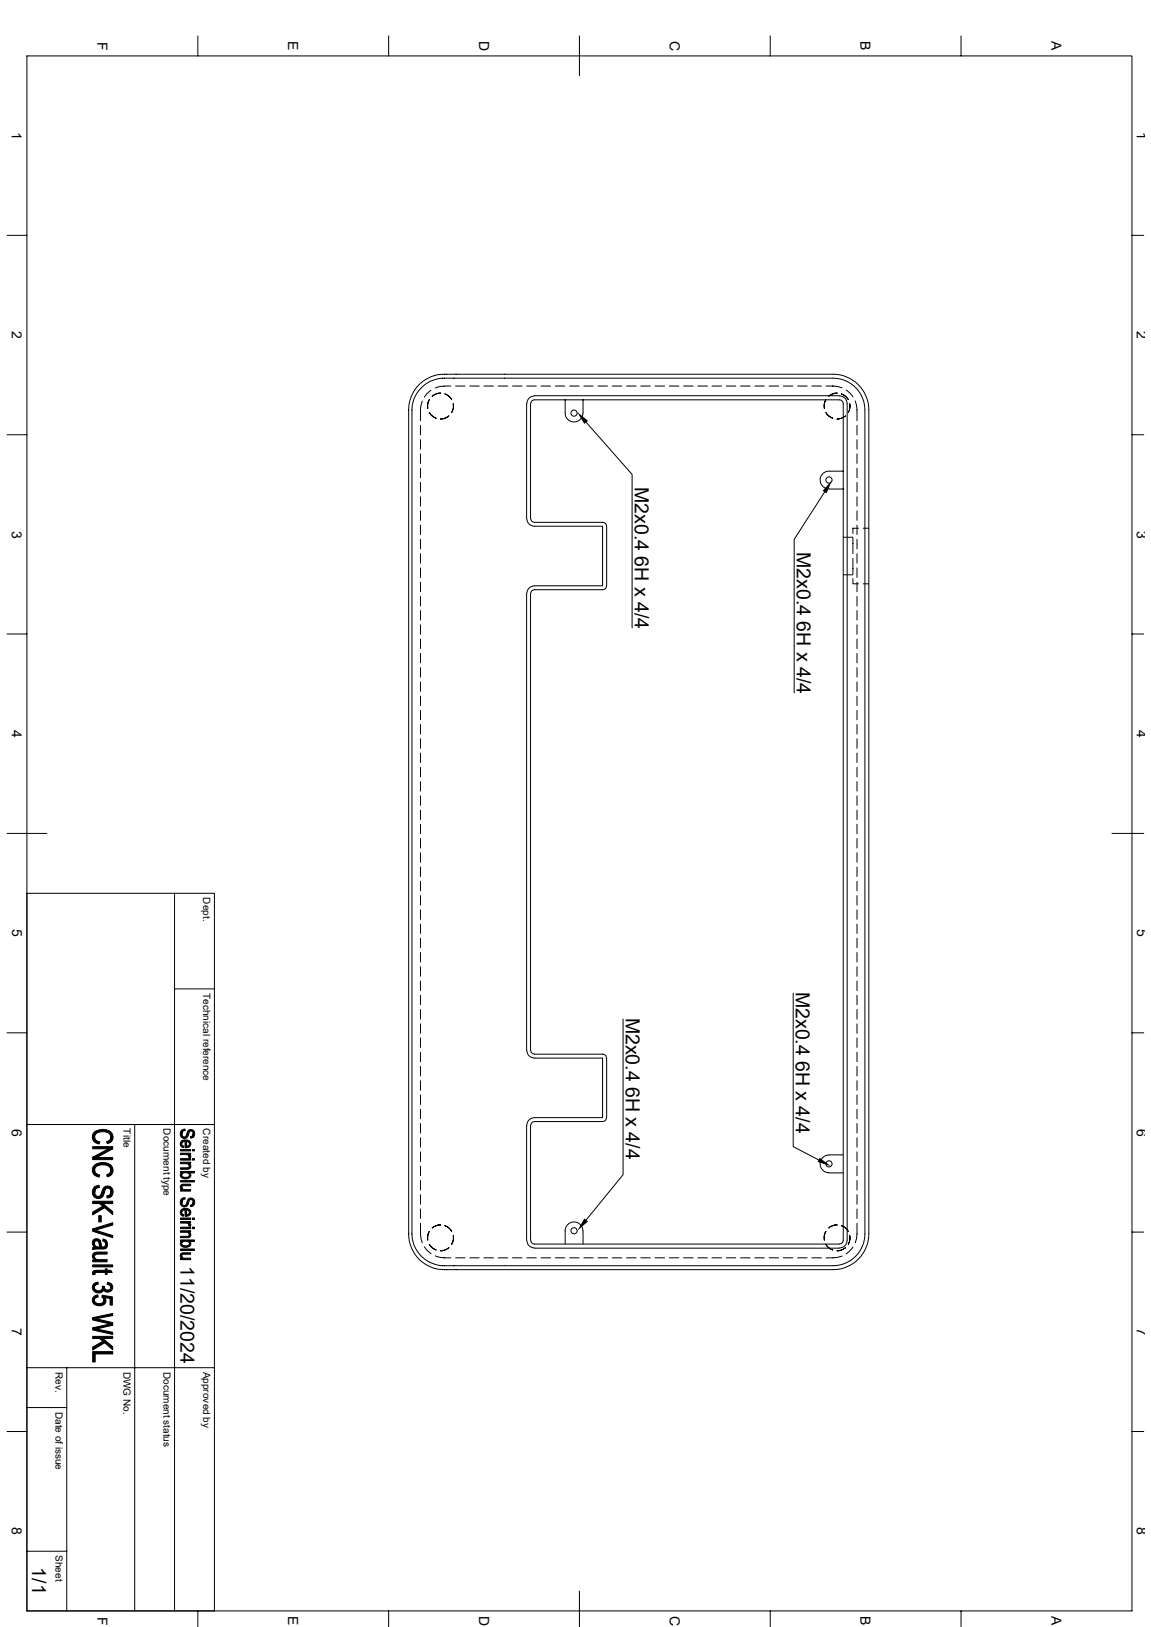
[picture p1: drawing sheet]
<svg xmlns="http://www.w3.org/2000/svg" width="297mm" height="420mm" viewBox="0 0 297 420" stroke-linecap="round" stroke-linejoin="round" font-family="sans-serif">
<g fill="none" stroke="#000" stroke-width=".26">
<path d="M6.9 14.4h285.2v401.4h-285.2zM51.1 9.3v5.1M100.3 9.3v5.1M149.5 9.3v10.3M198.8 9.3v5.1M248 9.3v5.1M1.8 60.7h5.1M292.1 60.7h3M108.2 99.2a9.1 9.1 0 0 1 6.5-2.6h100.3a9.3 9.3 0 0 1 9.2 9.2v212.7a9.3 9.3 0 0 1-9.2 9.2h-97.3a15.2 15.2 0 0 1-6.4-.6 9.2 9.2 0 0 1-5.8-8.6v-212.7a9.3 9.3 0 0 1 2.7-6.6zM116.3 99.7h-2.3l-1.7 .5M117.6 99.7h2.4M121.2 99.7h2.5"/>
<path d="M124.9 99.7h2.4M128.6 99.7h2.4M132.2 99.7h2.5M135.9 99.7h2.5M139.6 99.7h2.5M143.3 99.7h2.5M147 99.7h2.4M150.7 99.7h2.4M154.3 99.7h2.5M158 99.7h2.4M161.7 99.7h2.4M165.4 99.7h2.4"/>
<path d="M169 99.7h2.5M172.7 99.7h2.5M176.4 99.7h2.5M180.1 99.7h2.4M183.7 99.7h2.5M187.4 99.7h2.5M191.1 99.7h2.4M194.8 99.7h2.4M198.5 99.7h2.4M202.1 99.7h2.5M205.8 99.7h2.5M209.5 99.7h2.5"/>
<path d="M213.1 99.7h2.5l1.7 .4M1.8 112.2h5.1M108.5 109.8v2.5M108.5 113.5v2.5M108.5 117.2v2.4M108.5 100.3a8.4 8.4 0 0 1 5.7-2.7h100.8a8.2 8.2 0 0 1 8.2 8.2v212.7a8.2 8.2 0 0 1-8.2 8.2h-97.9a11 11 0 0 1-6-.8 8.3 8.3 0 0 1-4.8-7.4v-212.7a7.7 7.7 0 0 1 2.2-5.5zM109 103.5l-.5 1.7v3.4M110.8 103.2l-.4 .8v1.4v-.1a2.84 2.84 0 0 1 .4-2.1zM111.2 100.8l-1.1 .9-.6 .8M111.5 102.3l.9-.6 1.3-.2a3.3 3.3 0 0 0-2.2 .8M112.5 107.9a3.2 3.2 0 0 1-1.7-1.4l.8 .9 1 .5M113.7 108.2l.9-.2 1.1-.6a3.1 3.1 0 0 1-2 .8z"/>
<path d="M114.8 101.7l.7 .3 1 1.1-.5-.7-1.2-.7M116.9 104.2a3.3 3.3 0 0 1-.3 2.3 3 3 0 0 0 .4-2.3M135.9 104.2v29.6M136.9 104.2v29.6M136.9 104.2l.3-.7 .8-.3h78.6l.7 .3 .3 .7-.1 216.4-.4 .4-.5 .1h-78.6l-.8-.3-.3-.7M138 102.2h78.6M138 102.2a2.02 2.02 0 0 0-2.1 2M145.8 103.2v3.4a2.29 2.29 0 0 0 2.3 2.3 2.29 2.29 0 0 0 2.3-2.3l.1-3.4M151.3 109l11.8 13.5v39.6M213.1 103.2a2.77 2.77 0 0 0-.4 2.2v-.1a2.84 2.84 0 0 1 .4-2.1M213.1 106.5a3.1 3.1 0 0 0 1.8 1.4 3.2 3.2 0 0 1-1.8-1.4M213.9 102.3a3.3 3.3 0 0 1 2.1-.8 3.3 3.3 0 0 0-2.1 .8z"/>
<path d="M216 108.2h.1M216.6 102.2a2.02 2.02 0 0 1 2 2v215.9a2.02 2.02 0 0 1-2 2.1h-78.6a2.1 2.1 0 0 1-2.1-2.1M217.1 101.7l1.2 .7 .6 .7-.6-.7-1.2-.7M218.1 107.4l-1.2 .6-.9 .2M218.2 107.4l-1.2 .6-1 .2M218.4 100.7l.9 .8 .8 .9M219.3 104.2a3 3 0 0 1-.4 2.3l.4-1.2zM220.7 103.5l.4 1.7v3.4M221.1 109.8v2.5M221.1 113.5v2.5M221.1 117.2v2.4M292.1 112.2h3"/>
<path d="M108.5 120.9v2.4M108.5 124.5v2.5M108.5 128.2v2.4M108.5 131.9v2.4M108.5 135.6v2.4M108.5 139.2v2.5M135.9 133.8a2.02 2.02 0 0 0 2.1 2h17.5v15.4h-17.5a2.02 2.02 0 0 0-2.1 2M136.9 133.8l.3 .7 .8 .3h17.5l.7 .3 .3 .7M156.5 135.8v15.4M212.8 127l-7.9 12.2v39.7M213.9 126.2h3.7M217.6 121.6h-3.4a2.3 2.3 0 0 0-2.6 2.2 2.3 2.3 0 0 0 2.3 2.4"/>
<path d="M217.6 138.7h2.5M220.1 138.9v4M221.1 120.9v2.4M221.1 124.5v2.5M221.1 128.2v2.4M221.1 131.9v2.4M221.1 135.6v2.4M221.1 139.2v2.5M221.5 136.4h-1.4v1.3M222.8 136.4h1.4M108.5 142.9v2.5M108.5 146.6v2.5"/>
<path d="M108.5 150.3v2.4M108.5 154v2.4M108.5 157.6v2.5M135.9 153.2v117.9M136.9 153.2v117.9M156.5 151.2l-.3 .7-.7 .3h-17.5l-.8 .3-.3 .7M217.6 148.4h2.5M220.1 149.4v1.3h1.4M220.1 144.1v4M221.1 142.9v2.5M221.1 146.6v2.5M221.1 150.3v2.4"/>
<path d="M221.1 154v2.4M221.1 157.6v2.5M222.8 150.7h1.4M1.8 163.7h5.1M108.5 161.3v2.4M108.5 165v2.4M108.5 168.7v2.4M108.5 172.3v2.5M108.5 176v2.5M108.5 179.7v2.5M221.1 161.3v2.4M221.1 165v2.4"/>
<path d="M221.1 168.7v2.4M221.1 172.3v2.5M221.1 176v2.5M221.1 179.7v2.5M292.1 163.7h3M108.5 183.4v2.4M108.5 187v2.5M108.5 190.7v2.5M108.5 194.4v2.4M108.5 198.1v2.4M221.1 183.4v2.4M221.1 187v2.5"/>
<path d="M221.1 190.7v2.5M221.1 194.4v2.4M221.1 198.1v2.4M1.8 215.1h10.3M108.5 201.8v2.4M108.5 205.4v2.5M108.5 209.1v2.5M108.5 212.8v2.4M108.5 216.5v2.4M221.1 201.8v2.4M221.1 205.4v2.5M221.1 209.1v2.5"/>
<path d="M221.1 212.8v2.4M221.1 216.5v2.4M286.9 215.1h8.2M6.9 230.6h48.4v185.2M45 230.6v185.2M108.5 220.1v2.5M108.5 223.8v2.5M108.5 227.5v2.5M108.5 231.2v2.4M108.5 234.9v2.4M108.5 238.5v2.5M221.1 220.1v2.5"/>
<path d="M221.1 223.8v2.5M221.1 227.5v2.5M221.1 231.2v2.4M221.1 234.9v2.4M221.1 238.5v2.5M45 255.3h10.3M108.5 242.2v2.4M108.5 245.9v2.4M108.5 249.6v2.4M108.5 253.2v2.5M108.5 256.9v2.5M204.7 256.4v39.6l6.5 3.4"/>
<path d="M221.1 242.2v2.4M221.1 245.9v2.4M221.1 249.6v2.4M221.1 253.2v2.5M221.1 256.9v2.5M1.8 266.6h5.1M108.5 260.6v2.5M108.5 264.3v2.4M108.5 267.9v2.5M108.5 271.6v2.5M108.5 275.3v2.4M108.5 279v2.4"/>
<path d="M135.9 271.1a2.02 2.02 0 0 0 2.1 2h17.5v15.4h-17.5a2.02 2.02 0 0 0-2.1 2M136.9 271.1l.3 .7 .8 .3h17.5l.7 .3 .3 .7M156.5 273.1v15.4M160.8 263.1v40.1l-9.5 11.7M221.1 260.6v2.5M221.1 264.3v2.4M221.1 267.9v2.5M221.1 271.6v2.5M221.1 275.3v2.4M221.1 279v2.4M292.1 266.6h3M6.9 290.3h48.4"/>
<path d="M34.8 290.3v125.5M108.5 282.7v2.4M108.5 286.3v2.5M108.5 290v2.5M108.5 293.7v2.4M108.5 297.3v2.5M135.9 290.5v29.6M136.9 290.5v29.6M156.5 288.5l-.3 .7-.7 .3h-17.5l-.8 .3-.3 .7M213.9 298.1h3.7M213.9 298.2a2.29 2.29 0 0 0-2.3 2.2 2.29 2.29 0 0 0 2.3 2.3l3.7 .1M221.1 282.7v2.4"/>
<path d="M221.1 286.3v2.5M221.1 290v2.5M221.1 293.7v2.4M221.1 297.3v2.5M1.8 318.1h5.1M108.5 315.8v3.3l.5 1.7M108.5 301v2.5M108.5 304.7v2.5M108.5 308.4v2.5M108.5 312.1v2.4M110.8 317.9l-.4 .8v1.4v-.1a2.84 2.84 0 0 1 .4-2.1zM111.5 317l.9-.6 1.3-.2a3.3 3.3 0 0 0-2.2 .8"/>
<path d="M114.8 316.4a2.72 2.72 0 0 1 1.7 1.4l-1-1.1-.7-.3M116.9 318.9a3.3 3.3 0 0 1-.3 2.3 3 3 0 0 0 .4-2.3M213.1 317.9a2.77 2.77 0 0 0-.4 2.2v-.1a2.84 2.84 0 0 1 .4-2.1M214.2 316.7l1.1-.5h.7a3.3 3.3 0 0 0-2.1 .8zM217.1 316.4a2.89 2.89 0 0 1 1.8 1.4l-1.1-1.1-.7-.3M219.3 318.9a3 3 0 0 1-.4 2.3l.4-1.2zM221.1 315.8v3.3l-.4 1.7M221.1 301v2.5M221.1 304.7v2.5M221.1 308.4v2.5M221.1 312.1v2.4M292.1 318.1h3"/>
<path d="M109.5 321.9l.8 .9 1 .8M112.3 324.2l1.7 .5h2.3M112.5 322.7a3.2 3.2 0 0 1-1.7-1.5l.8 1 1 .5M113.7 322.9l.9-.2 1.1-.5a3.1 3.1 0 0 1-2 .7zM117.6 324.7h2.4M121.2 324.7h2.5M124.9 324.7h2.4M128.6 324.7h2.4M132.2 324.7h2.5M135.9 324.7h2.5M139.6 324.7h2.5M143.3 324.7h2.5"/>
<path d="M145.8 321.1v-3.4a2.29 2.29 0 0 1 2.3-2.3 2.29 2.29 0 0 1 2.3 2.3l.1 3.4M147 324.7h2.4M150.7 324.7h2.4M154.3 324.7h2.5M158 324.7h2.4M161.7 324.7h2.4M165.4 324.7h2.4M169 324.7h2.5M172.7 324.7h2.5M176.4 324.7h2.5M180.1 324.7h2.4M183.7 324.7h2.5"/>
<path d="M187.4 324.7h2.5M191.1 324.7h2.4M194.8 324.7h2.4M198.5 324.7h2.4M202.1 324.7h2.5M205.8 324.7h2.5M209.5 324.7h2.5M213.1 321.2a3.1 3.1 0 0 0 1.8 1.5 3.2 3.2 0 0 1-1.8-1.5M216 322.9h.1M217.3 324.2l-1.7 .5h-2.5M218.1 322.1l-1.2 .6-.9 .2M218.2 322.1l-1.2 .6-1 .2"/>
<path d="M220.1 321.9l-.6 .8-1.1 .9M6.9 353.1h48.4M17.2 353.1v62.7M1.8 369.5h5.1M6.9 363.3h10.3M292.1 369.5h3M6.9 400.4h10.3M51.1 415.8v4.1M100.3 415.8v4.1M149.5 410.7v9.2M198.8 415.8v4.1M248 415.8v4.1"/>
<circle cx="148.1" cy="106.6" r=".8"/>
<circle cx="213.9" cy="123.9" r=".8"/>
<circle cx="148.1" cy="317.7" r=".8"/>
<circle cx="213.9" cy="300.4" r=".8"/>
</g>
<g fill="#000" stroke="#000" stroke-width=".26">
<path d="M24.4 293.5a1.3 1.3 0 0 0 1.3 1.2l-.1 .6-1.2-.5z" fill-rule="evenodd"/>
<path d="M28.6 293.5v1.3l-.9 .4-.2-.5 .9-.5z" fill-rule="evenodd"/>
<path d="M23.9 298.7l5.2 .1v.5h-5.2z" fill-rule="evenodd"/>
<path d="M23.9 296h5.2v.5h-5.2z" fill-rule="evenodd"/>
<path d="M23.9 298.7l4.1-2.2h1.1l-4.1 2.3z" fill-rule="evenodd"/>
<path d="M24.3 292.3l1.4-.7h1.3a1.91 1.91 0 0 1 1.9 1.1 1.91 1.91 0 0 1-.3 2.1v-1.3a1.62 1.62 0 0 0-2.1-1.4 1.73 1.73 0 0 0-2.1 1.4l-.1 1.2a1.74 1.74 0 0 1 0-2.4z" fill-rule="evenodd"/>
<path d="M46.8 294.6l.1 .9 .5 .4v.3a.97 .97 0 0 1-.9-.6 .97 .97 0 0 1 .3-1z" fill-rule="evenodd"/>
<path d="M46.9 291.7l.9-.2v.3a.8 .8 0 0 0-.9 .9z" fill-rule="evenodd"/>
<path d="M46.9 294.5l1.3-.2 .7 .3v.7l-.2-.4-.6-.3v1.6l-.3 .1v-1.7l-.7 .2-.2 .5z" fill-rule="evenodd"/>
<path d="M46.6 296.8h2.6v.3h-2.6z" fill-rule="evenodd"/>
<path d="M46.6 299.1h2.6v.4h-2.6z" fill-rule="evenodd"/>
<path d="M46.6 297.7h2.6v.3h-.4v.5l-.4-.4-1.8-.1z" fill-rule="evenodd"/>
<path d="M48.1 294.6v1.3h.2l.6-.4v-.9a.96 .96 0 0 1 .3 1.1 .96 .96 0 0 1-1.1 .5z" fill-rule="evenodd"/>
<path d="M48.8 298l.4 .4-.1 .5-.4-.2z" fill-rule="evenodd"/>
<path d="M49.8 292.7v.9l-.7 .2v-.4l.6-.2z" fill-rule="evenodd"/>
<path d="M49.7 296.8h.5v.3h-.5z" fill-rule="evenodd"/>
<path d="M49.7 299.1h.5v.4h-.5z" fill-rule="evenodd"/>
<path d="M46.9 291.8v.9a.65 .65 0 0 0 .7 .8 .65 .65 0 0 0 .6-.8l.1-.1a1.05 1.05 0 0 1 1.6-.8 1.05 1.05 0 0 1-.1 1.8v-.9a.57 .57 0 0 0-.6-.7 .57 .57 0 0 0-.5 .7l-.2 .5a1.12 1.12 0 0 1-1.7 .4 1.12 1.12 0 0 1 0-1.8z" fill-rule="evenodd"/>
<path d="M25.5 313.8h.6v1.6h-.6z" fill-rule="evenodd"/>
<path d="M24.4 306.4l1.2-.4 .1 .5a1.1 1.1 0 0 0-1.2 1.3z" fill-rule="evenodd"/>
<path d="M24.4 302a1.3 1.3 0 0 0 1.3 1.3l-.1 .6-1.2-.5z" fill-rule="evenodd"/>
<path d="M23.9 312.9l2.6-1.5 .5 .3-3.1 1.9z" fill-rule="evenodd"/>
<path d="M28.6 302.1v1.3l-.9 .4-.2-.6 .9-.5z" fill-rule="evenodd"/>
<path d="M28.6 307.7v1.2l-1 .3v-.5l.7-.3z" fill-rule="evenodd"/>
<path d="M25.7 310.7h.8l2.6 2.1v.7z" fill-rule="evenodd"/>
<path d="M23.9 310.1h5.2v.6h-5.2z" fill-rule="evenodd"/>
<path d="M23.9 317.2l5.2 1.7v.6l-5.2-1.7z" fill-rule="evenodd"/>
<path d="M23.9 317.2l5.2-1.6v.6l-4.3 1.3z" fill-rule="evenodd"/>
<path d="M24.3 300.8l1-.5 1.7-.2a1.91 1.91 0 0 1 1.9 1.1 1.91 1.91 0 0 1-.3 2.2v-1.3a2.06 2.06 0 0 0-2.9-1.3 1.3 1.3 0 0 0-1.3 1.2l-.1 1.3a1.74 1.74 0 0 1 0-2.5z" fill-rule="evenodd"/>
<path d="M24.4 306.4l.1 1.4a.9 .9 0 0 0 .8 1 .9 .9 0 0 0 .9-1 1.5 1.5 0 0 1 1-1.5 1.5 1.5 0 0 1 1.7 .4 1.67 1.67 0 0 1-.3 2.2v-1.2a.82 .82 0 0 0-.9-1 .82 .82 0 0 0-.7 1 1.62 1.62 0 0 1-2.4 1.5 1.62 1.62 0 0 1-.3-2.7z" fill-rule="evenodd"/>
<path d="M46.6 304.8h3.6v.3h-3.6z" fill-rule="evenodd"/>
<path d="M46.8 302.8l.1 .5z" fill-rule="evenodd"/>
<path d="M46.9 306.5v.6z" fill-rule="evenodd"/>
<path d="M46.8 312.3l.2 1.1 .4 .2v.3a.97 .97 0 0 1-.9-.6 .97 .97 0 0 1 .3-1z" fill-rule="evenodd"/>
<path d="M46.9 309.4l.9-.2v.3a.8 .8 0 0 0-.9 .9z" fill-rule="evenodd"/>
<path d="M48.8 300.4l.1 .6z" fill-rule="evenodd"/>
<path d="M48.8 318.1l.1 .6z" fill-rule="evenodd"/>
<path d="M46.9 312.2l.6-.2h1.1l.3 .2v.8l-.2-.5-.6-.2v1.6h-.3v-1.6l-.7 .2-.2 .5z" fill-rule="evenodd"/>
<path d="M46.6 314.4h2.6v.4h-2.6z" fill-rule="evenodd"/>
<path d="M46.6 316.8h2.6v.4h-2.6z" fill-rule="evenodd"/>
<path d="M46.6 300h2.6v.4h-.4v.3l-.6-.3h-1.6z" fill-rule="evenodd"/>
<path d="M46.7 305.9l.5-.2h2v.4l-2.1 .1-.2 .9a.82 .82 0 0 1-.2-1.2z" fill-rule="evenodd"/>
<path d="M46.6 307.1h.3l.1-.3 .5 .3h1.7v.4h-2.6z" fill-rule="evenodd"/>
<path d="M46.6 315.3h2.6v.4h-.4v.4l-.4-.3-1.8-.1z" fill-rule="evenodd"/>
<path d="M46.6 317.7h2.6v.4h-.4v.3l-.5-.3h-1.7z" fill-rule="evenodd"/>
<path d="M46.6 301.5l2-.1 .3-.3v-.7a.81 .81 0 0 1 .3 1 .81 .81 0 0 1-1 .4h-1.6z" fill-rule="evenodd"/>
<path d="M46.7 302.9l.1-.1 .1 .5a1.17 1.17 0 0 0 2 0v-.5a.92 .92 0 0 1 .1 1.1 .92 .92 0 0 1-1.1 .4 1.02 1.02 0 0 1-1-.3 1.02 1.02 0 0 1-.2-1.1z" fill-rule="evenodd"/>
<path d="M48.1 312.3l.2 1.3 .6-.4v-1a.99 .99 0 0 1 .3 1.2 .99 .99 0 0 1-1.1 .5z" fill-rule="evenodd"/>
<path d="M48.8 315.7l.4 .4-.1 .5-.4-.2z" fill-rule="evenodd"/>
<path d="M46.6 319.2l2-.1 .3-.3v-.7a.79 .79 0 0 1 .3 1 .79 .79 0 0 1-1 .4h-1.6z" fill-rule="evenodd"/>
<path d="M49.8 310.3v1l-.7 .2v-.4l.6-.2z" fill-rule="evenodd"/>
<path d="M49.7 314.4h.5v.4h-.5z" fill-rule="evenodd"/>
<path d="M49.7 316.8h.5v.4h-.5z" fill-rule="evenodd"/>
<path d="M46.6 302.4h3.6v.4h-1.3v.5a1.22 1.22 0 0 0-2-.2v-.4h-.3z" fill-rule="evenodd"/>
<path d="M46.9 309.5v.9a.65 .65 0 0 0 .7 .8 .65 .65 0 0 0 .6-.9h.1a1.05 1.05 0 0 1 1.6-.8 1.05 1.05 0 0 1-.1 1.8v-1a.58 .58 0 0 0-.6-.7 .58 .58 0 0 0-.5 .8l-.1 .2a1.13 1.13 0 0 1-1.7 .7 1.13 1.13 0 0 1 0-1.8z" fill-rule="evenodd"/>
<path d="M23.9 326.5h5.2v.5h-5.2z" fill-rule="evenodd"/>
<path d="M24.3 320.9l.1 1z" fill-rule="evenodd"/>
<path d="M24 328.2l.5-.2v1l-.6 .1z" fill-rule="evenodd"/>
<path d="M24.4 324.4l.1 .8z" fill-rule="evenodd"/>
<path d="M24.2 334.8l.6-.5h.5v.5l-.6 .2-.3 .4-.1 1.3a1.28 1.28 0 0 1-.1-1.9z" fill-rule="evenodd"/>
<path d="M24.3 331.3l1-.3 .1 .5-.8 .3-.3 .5z" fill-rule="evenodd"/>
<path d="M24 320.1a1.19 1.19 0 0 1 1.9 .1l-.1 1.6a1.76 1.76 0 0 0-.9-1.5l-.5 .3-.1 1.2a1.35 1.35 0 0 1-.3-1.7z" fill-rule="evenodd"/>
<path d="M24.1 331.6l.2-.3v1a1.08 1.08 0 0 0 1.1 .9 1.08 1.08 0 0 0 1.1-.8v1a1.53 1.53 0 0 1-2 .1 1.53 1.53 0 0 1-.4-1.9z" fill-rule="evenodd"/>
<path d="M24.3 335.6a1.29 1.29 0 0 0 1.3 .9 1.29 1.29 0 0 0 1.2-.9l.1 1.1a2.3 2.3 0 0 1-2.6 0z" fill-rule="evenodd"/>
<path d="M26.4 332l.5 .1v1.1l-.2-.2-.2 .4z" fill-rule="evenodd"/>
<path d="M26.6 319.8l.6 .3v1l-.1-.4-.6-.4z" fill-rule="evenodd"/>
<path d="M27 334.9a1.13 1.13 0 0 1 0 1.7z" fill-rule="evenodd"/>
<path d="M24 323.6l.8-.4h2.8v.5l-2.9 .2-.3 .4-.1 .9-.4-.7z" fill-rule="evenodd"/>
<path d="M23.9 325.2h.6l.1-.4 .5 .4h2.5v.5h-3.7z" fill-rule="evenodd"/>
<path d="M24.4 321.3l.5 .5 .9 .1 .1-1.7 .2 .9a.59 .59 0 0 0 .5 .8 .59 .59 0 0 0 .6-.8v-1a1.27 1.27 0 0 1 .5 1.5 1.27 1.27 0 0 1-1.4 .8l-2.4 .2v-.6l.5-.1z" fill-rule="evenodd"/>
<path d="M27.8 331l.9 .4-.1 .9-.2-.5-.8-.2z" fill-rule="evenodd"/>
<path d="M24.5 328l2.7-.1v-.4h.4v.4h1l.4 .6h-1.4v.5h-.4v-.5h-2.6l-.1 .3z" fill-rule="evenodd"/>
<path d="M26.4 334.3l2.6 .5v2.1h-.6v-1.7l-1.4-.3-.1 1.8-.1-1.2-.5-.6z" fill-rule="evenodd"/>
<path d="M26.9 332.1a.83 .83 0 0 0 .8 .9 .83 .83 0 0 0 .9-.7l.1-.9a1.26 1.26 0 0 1 0 1.8 1.26 1.26 0 0 1-1.8 0z" fill-rule="evenodd"/>
<path d="M23.9 340.1l5.2-1.1v.6l-4.5 .8z" fill-rule="evenodd"/>
<path d="M46.6 322.4h3.6v.4h-3.6z" fill-rule="evenodd"/>
<path d="M46.8 320.5l.1 .5z" fill-rule="evenodd"/>
<path d="M46.9 324.2v.6z" fill-rule="evenodd"/>
<path d="M46.7 323.6l.5-.2h2v.4l-2.1 .1-.2 .9a.82 .82 0 0 1-.2-1.2z" fill-rule="evenodd"/>
<path d="M46.6 324.8h.3l.1-.3 .5 .3h1.7v.4h-2.6z" fill-rule="evenodd"/>
<path d="M46.7 320.5l.2 .5a1.17 1.17 0 0 0 2 0v-.5a.92 .92 0 0 1 .1 1.1 .92 .92 0 0 1-1.1 .4 1.01 1.01 0 0 1-1.1-.3 1.01 1.01 0 0 1-.1-1.2z" fill-rule="evenodd"/>
<path d="M46.6 320.1h3.6v.4h-1.3v.5a1.22 1.22 0 0 0-2-.2v-.4h-.3z" fill-rule="evenodd"/>
<path d="M23.9 347.7l2.6-1.5 .5 .4-3.1 1.9z" fill-rule="evenodd"/>
<path d="M25.7 345.5h.8l2.6 2.1v.8z" fill-rule="evenodd"/>
<path d="M23.9 345h5.2v.5h-5.2z" fill-rule="evenodd"/>
<path d="M23.9 348.9h5.2v.6h-4.5v2.1h-.7z" fill-rule="evenodd"/>
<path d="M23.9 340.1l5.2 1.3v.7l-.9-.4-4.3-1z" fill-rule="evenodd"/>
<path d="M23.9 342.8l4.5-1 .7 .3-4.3 .9z" fill-rule="evenodd"/>
<path d="M23.9 342.8l5.2 1.1v.6l-5.2-1.2z" fill-rule="evenodd"/>
</g>
<path d="M148.9 106.3l2.8 2.3-.9 .8zM214.7 124l-1.4 3.3-1-.6zM211.5 298.9l2.9 2.1-3.5-1.1zM150.8 314.5l.9 .8-2.7 2.4z" fill="#000"/>
<g font-size="5">
<text x="163.8" y="125.7" transform="rotate(90 163.8 125.7)">M2x0.4 6H x 4/4</text>
<text x="205.7" y="142.5" transform="rotate(90 205.7 142.5)">M2x0.4 6H x 4/4</text>
<text x="205.4" y="256" transform="rotate(90 205.4 256)">M2x0.4 6H x 4/4</text>
<text x="161.5" y="262.7" transform="rotate(90 161.5 262.7)">M2x0.4 6H x 4/4</text>
<text x="46.6" y="326.9" transform="rotate(90 46.6 326.9)">11/20/2024</text>
<text x="8.3" y="404.6" transform="rotate(90 8.3 404.6)">1/1</text>
</g>
<g font-size="3.6">
<text x="25.1" y="10.8" transform="rotate(90 25.1 10.8)">F</text>
<text x="74.4" y="10.7" transform="rotate(90 74.4 10.7)">E</text>
<text x="123.6" y="10.5" transform="rotate(90 123.6 10.5)">D</text>
<text x="172.8" y="10.5" transform="rotate(90 172.8 10.5)">C</text>
<text x="222.1" y="10.7" transform="rotate(90 222.1 10.7)">B</text>
<text x="271.3" y="10.7" transform="rotate(90 271.3 10.7)">A</text>
<text x="3.1" y="34" transform="rotate(90 3.1 34)">1</text>
<text x="293.4" y="34" transform="rotate(90 293.4 34)">1</text>
<text x="3.1" y="85.5" transform="rotate(90 3.1 85.5)">2</text>
<text x="293.4" y="85.5" transform="rotate(90 293.4 85.5)">2</text>
<text x="3.1" y="136.9" transform="rotate(90 3.1 136.9)">3</text>
<text x="293.4" y="136.9" transform="rotate(90 293.4 136.9)">3</text>
<text x="3.1" y="188.4" transform="rotate(90 3.1 188.4)">4</text>
<text x="293.4" y="188.4" transform="rotate(90 293.4 188.4)">4</text>
<text x="3.1" y="239.9" transform="rotate(90 3.1 239.9)">5</text>
<text x="293.4" y="239.9" transform="rotate(90 293.4 239.9)">5</text>
<text x="3.1" y="291.3" transform="rotate(90 3.1 291.3)">6</text>
<text x="293.4" y="291.3" transform="rotate(90 293.4 291.3)">6</text>
<text x="3.1" y="342.8" transform="rotate(90 3.1 342.8)">7</text>
<text x="293.4" y="342.8" transform="rotate(90 293.4 342.8)">7</text>
<text x="3.1" y="394.3" transform="rotate(90 3.1 394.3)">8</text>
<text x="293.4" y="394.3" transform="rotate(90 293.4 394.3)">8</text>
<text x="25.1" y="417.3" transform="rotate(90 25.1 417.3)">F</text>
<text x="74.4" y="417.2" transform="rotate(90 74.4 417.2)">E</text>
<text x="123.6" y="417.1" transform="rotate(90 123.6 417.1)">D</text>
<text x="172.8" y="417.1" transform="rotate(90 172.8 417.1)">C</text>
<text x="222.1" y="417.2" transform="rotate(90 222.1 417.2)">B</text>
<text x="271.3" y="417.2" transform="rotate(90 271.3 417.2)">A</text>
</g>
<g font-size="2.6">
<text x="52.5" y="231.6" transform="rotate(90 52.5 231.6)">Dept.</text>
<text x="52.5" y="256.3" transform="rotate(90 52.5 256.3)">Technical reference</text>
<text x="31.9" y="291.3" transform="rotate(90 31.9 291.3)">Title</text>
<text x="42.2" y="291.3" transform="rotate(90 42.2 291.3)">Document type</text>
<text x="52.5" y="291.3" transform="rotate(90 52.5 291.3)">Created by</text>
<text x="14.4" y="354.1" transform="rotate(90 14.4 354.1)">Rev.</text>
<text x="31.9" y="354.1" transform="rotate(90 31.9 354.1)">DWG No.</text>
<text x="42.2" y="354.1" transform="rotate(90 42.2 354.1)">Document status</text>
<text x="52.5" y="354.1" transform="rotate(90 52.5 354.1)">Approved by</text>
<text x="14.4" y="364.4" transform="rotate(90 14.4 364.4)">Date of issue</text>
<text x="14.4" y="401.4" transform="rotate(90 14.4 401.4)">Sheet</text>
</g>
</svg>
